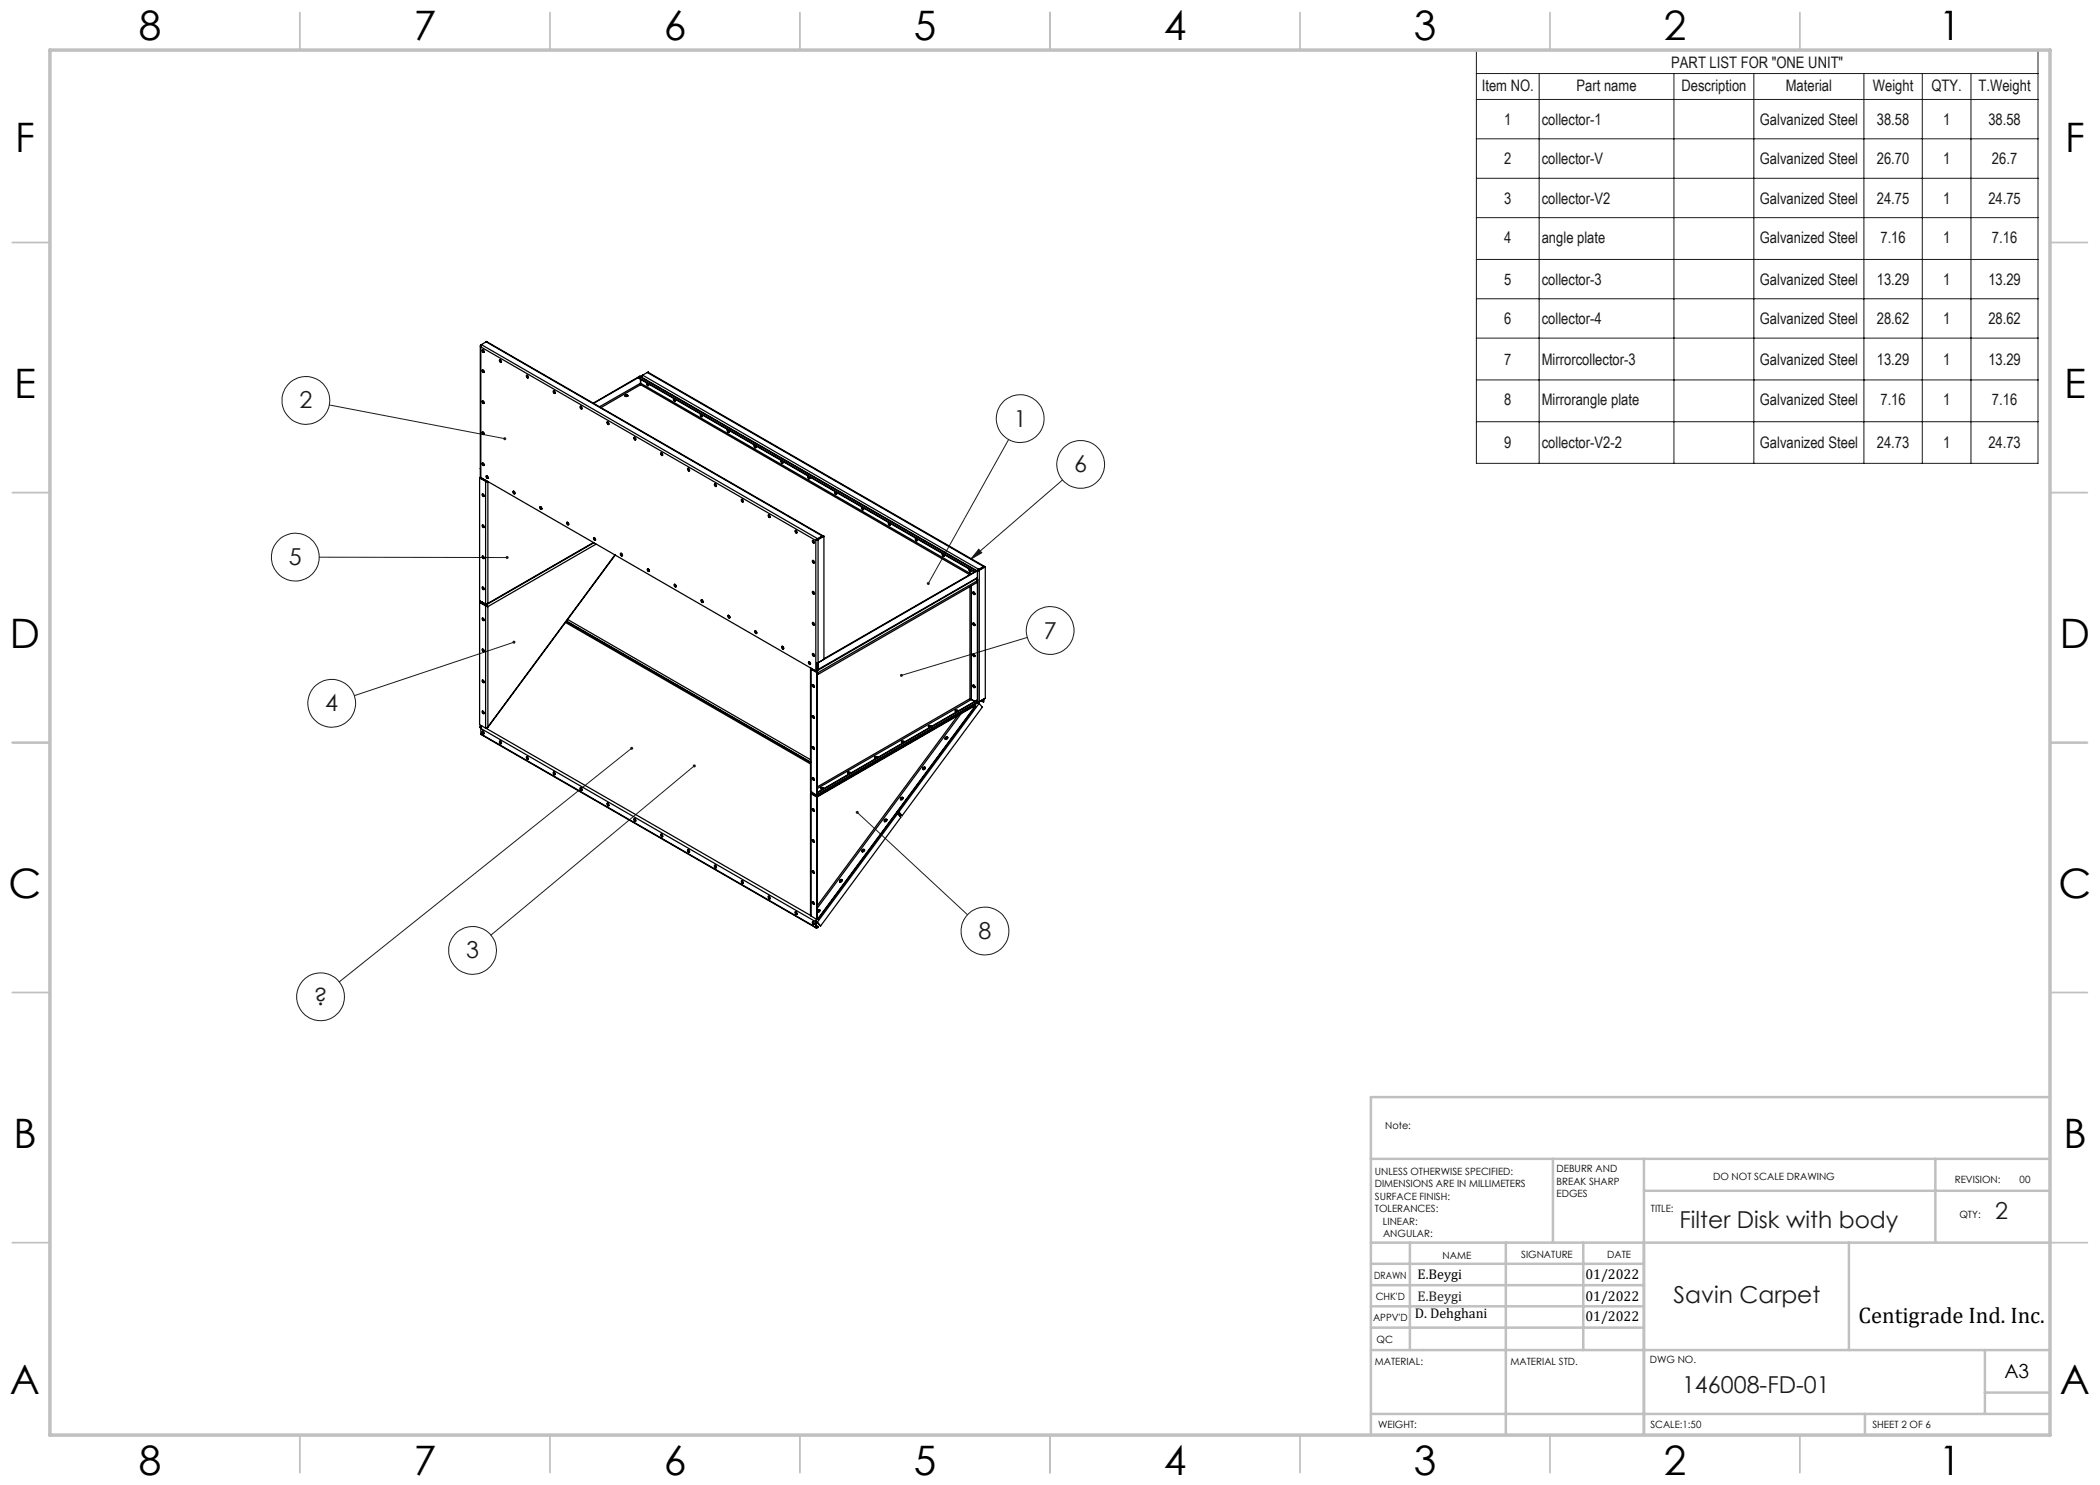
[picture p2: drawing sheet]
<svg xmlns="http://www.w3.org/2000/svg" width="420mm" height="297mm" viewBox="0 0 420 297" stroke-linecap="round" stroke-linejoin="round" font-family="sans-serif">
<g fill="none" stroke="#191924" stroke-width=".2">
<path d="M295.3 10h112.3v82.7h-112.3zM295.3 14.7h112.3M295.3 19.9h112.3M307.8 14.7v78M334.8 14.7v78M350.8 14.7v78M372.8 14.7v78M384.5 14.7v78M394.2 14.7v78M295.3 27.8h112.3M295.3 35.7h112.3M295.3 43.5h112.3"/>
<path d="M295.3 51.9h112.3M295.3 59.8h112.3M295.3 67.6h112.3M295.3 76h112.3M65.9 81l35.1 6.7M201.7 87.9l-16 28.8M212.5 96l-18.3 15.8M295.3 84.3h112.3M63.9 111.4l37.5 .1M195.8 109.9l.6 .7-2.2 1.2zM102.8 128.4l-31.9 10.7M205.5 127.5l-25.2 7.6"/>
<path d="M126.3 149.6l-58.5 46.8M138.9 153.2l-40.7 33.8M171.5 162.5l22 20.4"/>
<circle cx="61.2" cy="80.1" r="4.8"/>
<circle cx="204" cy="83.7" r="4.8"/>
<circle cx="216.1" cy="92.9" r="4.8"/>
<circle cx="59" cy="111.4" r="4.8"/>
<circle cx="210" cy="126.1" r="4.8"/>
<circle cx="66.3" cy="140.7" r="4.8"/>
<circle cx="64.1" cy="199.3" r="4.8"/>
<circle cx="94.5" cy="190.1" r="4.8"/>
<circle cx="197" cy="186.2" r="4.8"/>
</g>
<g fill="none" stroke="#c0c0c0" stroke-width=".35">
<path d="M60 2.5v7.5M110 2.5v7.5M160 2.5v7.5M210 2.5v7.5M260 2.5v7.5M310 2.5v7.5M360 2.5v7.5M2.5 48.5h7.5M410 48.5h7.5M2.5 98.5h7.5M410 98.5h7.5M2.5 148.5h7.5"/>
<path d="M410 148.5h7.5M2.5 198.5h7.5M410 198.5h7.5M2.5 248.5h7.5M410 248.5h7.5M60 287v7.5M110 287v7.5M160 287v7.5M210 287v7.5M260 287v7.5M310 287v7.5M360 287v7.5"/>
</g>
<g fill="none" stroke="#c0c0c0" stroke-width=".5">
<path d="M410 219.4h-135.8v67.4M274.2 231.8h135.8M310.6 231.8v16.7M328.8 231.8v55.2M328.8 238.2h81.2M387.1 231.8v16.7M274.2 248.5h135.8M274.2 257h54.6M274.2 252.8h54.6M282 248.5v21.5M301.2 248.5v38.3M316.7 248.5v21.5"/>
<path d="M369.8 248.5v21.5M274.2 265.5h54.6M274.2 261.3h54.6M274.2 270h135.8M397 270v12.8M397 278.5h13M274.2 282.8h135.8M373 282.8v4.2"/>
</g>
<path d="M10 10h400v277h-400z" fill="none" stroke="#c0c0c0" stroke-width=".7"/>
<path d="M180.1 134.9l-.1 .3 .3-.1-.3 .1a.3 .3 0 0 0 .5 .1 .3 .3 0 0 0 0-.5 .3 .3 0 0 0-.4 .1zM185.5 116.5l-.2 .2 .2 .3 .2-.3-.2 .3a.3 .3 0 0 0 .4-.3 .3 .3 0 0 0-.4-.2zM138.6 153a.31 .31 0 0 0 0 .4 .31 .31 0 0 0 .5 0 .31 .31 0 0 0 0-.4l-.2 .2 .1-.3zM126.1 149.5a.31 .31 0 0 0 0 .4 .31 .31 0 0 0 .4 0 .31 .31 0 0 0 .1-.4l-.3 .1 .3-.1-.2-.1zM102.6 128.2a.31 .31 0 0 0 .1 .5 .31 .31 0 0 0 .4-.4l-.3 .1 .3-.1-.2-.1zM101.3 111.2a.31 .31 0 0 0 0 .6 .31 .31 0 0 0 .4-.3h-.3h.3l-.1-.3zM100.8 87.5a.3 .3 0 0 0 0 .5 .3 .3 0 0 0 .4-.2l-.2-.1h.2a.3 .3 0 0 0-.4-.2zM195.8 109.9l.6 .7-2.2 1.2zM171.3 162.2l.1 .3-.2-.2a.3 .3 0 0 0 .2 .5 .3 .3 0 0 0 .4-.4 .3 .3 0 0 0-.5-.2z" fill="#191924"/>
<g fill="none" stroke="#000" stroke-width=".25">
<path d="M96.1 69.2v26.2l.1 .1M96.2 69l-.1 .2 .1 .2M96.2 69.4v26.1M96.2 69.4l67 38.7M96.2 69h.1M96.3 68.9l-.1 .5M96.3 68.9l67.2 38.8M96.3 68.9l-.1 .1M96.4 74a.24 .24 0 0 1 .4 .1 .24 .24 0 0 1-.2 .4zM96.5 70a.26 .26 0 0 1 .3 .2 .26 .26 0 0 1-.2 .3l-.2-.3zM96.5 70l.1 .3 .2 .1M96.5 73.9l.1 .4 .2 .1"/>
<path d="M97.2 68.4h.2M97.2 68.4l-.9 .5M97.2 68.4l67.3 38.8M97.4 68.4l67.2 38.8M97.4 68.4h.1M99.9 72a.28 .28 0 0 1 .3 .1 .28 .28 0 0 1 0 .4l-.3-.2zM100 72v.2l.3 .3M105.3 75.1h.3a.25 .25 0 0 1 .1 .4 .25 .25 0 0 1-.3 .1 .25 .25 0 0 1-.1-.3zM105.4 75v.3l.3 .3M110.7 78.2a.26 .26 0 0 1 .3 .1 .26 .26 0 0 1-.2 .4l-.2-.3zM110.7 78.1v.3l.3 .2M125 79.1l.2-.1a.24 .24 0 0 1 .3 0 .24 .24 0 0 1 0 .3 .24 .24 0 0 1-.3 0z"/>
<path d="M125 79.2l.2-.1 .4 .1M125 79.2h.6M125.1 79.3h.3M125.2 79.3h.1M127.7 75.5l67.2 38.9M127.7 75.5l67.2 38.8M128 75.3h.1l67.3 38.8M128 75.3l-.3 .2M128 75.3l67.2 38.9M128.1 76.7v.2M128.1 75.3l-9.4 5.4M128.1 75.3h.1"/>
<path d="M128.1 75.8v.9M128.1 75.3l-.1-.1-9.4 5.4M128.1 76.7l-8.2 4.6M128.1 75.9v.8M128.1 76.9l65.8 38M128.1 76.9l-7.9 4.6M128.1 76.7l66.1 38.1M128.3 75.3v.1M128.4 75.1v.4M128.4 75.1h.1M128.5 75l-.1 .5M128.5 75l67.3 38.9"/>
<path d="M128.5 75l-.1 .1M129.5 76.7l.2 .3M129.5 74.5h.1l67.3 38.8M129.5 74.5l-1 .5M129.5 74.5l67.2 38.8M129.5 74.5h.2M129.6 76.7l.1 .2v-.1M129.6 76.7a.24 .24 0 0 1 .2 .3 .24 .24 0 0 1-.4 .1 .24 .24 0 0 1-.1-.3l.1-.2v.3l.3 .2M129.7 77h.1M134.8 79.7a.26 .26 0 0 0-.1 .4 .26 .26 0 0 0 .4 0l-.1-.3M134.8 79.7v.3l.3 .2M134.8 79.8l.3 .3"/>
<path d="M134.9 79.8l.2 .2M95.9 95.6l1.2 .7M95.9 95.6v24.6l1.2 .6M96 95.5l1.2 .7M96 95.5l-.1 .1M96.1 95.5h.1M96.1 95.5v.1M96.2 95.6h.1M96.2 95.5l67 38.7M96.3 95.6l.9 .6M96.3 95.6h.1M96.4 92.7a.24 .24 0 0 1 .4 0 .24 .24 0 0 1-.2 .4z"/>
<path d="M96.4 86.5a.24 .24 0 0 1 .4 0 .24 .24 0 0 1-.2 .4zM96.4 98.8a.27 .27 0 0 1 .4 .2 .27 .27 0 0 1-.1 .3l-.3-.2zM96.5 80.2a.26 .26 0 0 1 .3 .2 .26 .26 0 0 1-.2 .3l-.2-.3zM96.5 98.8v.2l.3 .3M96.5 80.1l.1 .4 .2 .1M96.5 86.4l.1 .3 .2 .2M96.5 92.6l.1 .4 .2 .1M96.5 95.8h.1M97.1 96.3l.5 .1M97.1 96.3v24.5M97.2 96.2l.3 .1M97.2 96.2l-.1 .1"/>
<path d="M97.2 96.1v.1M97.3 95.2a.24 .24 0 0 1 .3 .1 .24 .24 0 0 1-.2 .3l-.2-.3zM97.3 95.1l.1 .4 .2 .1M97.4 95.1l.2 .5M97.4 95.2l.2 .3M97.5 96.3l.1 .1M97.6 96.4v24.3M97.6 96.4h.1M102.6 98.2a.28 .28 0 0 1 .4 .2 .28 .28 0 0 1-.2 .4l-.2-.3zM102.7 98.2l.1 .4 .2 .1M102.7 98.2l.3 .5M102.8 98.3l.2 .3"/>
<path d="M116.1 81.3h.1a.24 .24 0 0 1 .3 .3 .24 .24 0 0 1-.3 .2 .24 .24 0 0 1-.2-.3zM116.1 81.2l.1 .4 .2 .1M121.4 84.4a.28 .28 0 0 1 .3 .2 .28 .28 0 0 1-.1 .3zM121.5 84.3v.2l.3 .3M126.8 87.5a.26 .26 0 0 1 .4 .1 .26 .26 0 0 1-.2 .4l-.2-.3zM126.9 87.5l.1 .4h.1M132.2 90.6l.3 .2a.21 .21 0 0 1-.1 .3 .21 .21 0 0 1-.2-.2zM132.3 90.6v.3l.2 .1M137.5 93.7a.26 .26 0 0 1 .4 .2 .26 .26 0 0 1-.2 .3l-.2-.3zM137.6 93.7l.1 .4 .2 .1M140.2 82.9l.3 .4M140.3 82.9l.2 .2"/>
<path d="M140.4 82.9a.24 .24 0 0 1 .1 .4 .24 .24 0 0 1-.3 .1 .24 .24 0 0 1-.1-.4l.1-.2v.3l.2 .2M142.9 96.8a.26 .26 0 0 1 .4 .1 .26 .26 0 0 1-.2 .4l-.2-.3zM143 96.8l.1 .4 .2 .1M145.5 85.9a.27 .27 0 0 0-.1 .4 .27 .27 0 0 0 .4 0v-.3M145.5 85.9l.1 .4 .2 .1M145.6 86l.2 .4M145.7 86l.1 .3M148.3 99.9a.25 .25 0 0 1 .3 .2 .25 .25 0 0 1-.2 .3zM148.4 99.9v.3l.3 .2M150.9 89a.28 .28 0 0 0-.1 .4 .28 .28 0 0 0 .4 0l-.1-.3M150.9 89v.3l.3 .2M151 89l.2 .5"/>
<path d="M151.1 89.1l.1 .3M156.3 92.1a.26 .26 0 0 0-.1 .4 .26 .26 0 0 0 .4 0l-.1-.3M156.4 92.2l.2 .3M156.6 92.6l-.3-.5 .1 .4 .2 .1M161.7 95.2l.2 .4M161.8 95.3l.2 .3M161.9 95.4l.1 .2a.26 .26 0 0 1-.5 0 .26 .26 0 0 1 .1-.4l.1 .4 .3 .1M161.9 95.6l.1 .1M167 98.3a.28 .28 0 0 0 0 .4 .28 .28 0 0 0 .4 0l-.1-.2M167 98.3v.3l.3 .2M167.1 98.4l.2 .3M167.2 98.4l.1 .3"/>
<path d="M167.3 98.7v.1M96.4 111.2a.27 .27 0 0 1 .4 .2 .27 .27 0 0 1-.1 .3l-.3-.2zM96.5 117.4l.3 .2v.3l-.3-.1zM96.5 105l.3 .3a.2 .2 0 0 1-.2 .2 .2 .2 0 0 1-.2-.3zM96.5 105l.1 .3 .2 .2M96.5 111.2l.1 .3 .2 .2M96.5 117.4l.1 .4 .2 .1M107.9 101.4a.25 .25 0 0 1 .4 .1 .25 .25 0 0 1-.1 .3zM108.1 101.3v.4l.2 .1M108.1 101.3l.3 .5M108.2 101.4l.2 .3M113.4 104.5a.26 .26 0 0 1 .3 .1 .26 .26 0 0 1-.2 .3l-.2-.2z"/>
<path d="M113.4 104.5l.1 .3 .2 .1M113.5 104.5l.2 .4M113.6 104.5l.1 .3M118.7 108.5l-21.1 12.2M118.7 107.6a.28 .28 0 0 1 .3 .1 .28 .28 0 0 1 0 .4l-.3-.3zM118.8 108.5l-21.4 12.4M118.8 107.6l.1 .3 .2 .2M118.9 107.6l.2 .4M119 107.6l.1 .3M119.2 108.8l-21.6 12.5M123 111l-25.4 34.4M123 111l-25.5 34.5"/>
<path d="M124.1 110.7a.25 .25 0 0 1 .3 .1 .25 .25 0 0 1-.1 .4zM124.2 110.7v.3l.3 .2M124.2 110.7l.3 .4M124.3 110.7l.2 .3M129.5 113.8a.25 .25 0 0 1 .3 .1 .25 .25 0 0 1-.2 .4zM129.5 113.8l.1 .3 .3 .2M129.6 113.8l.3 .4M129.7 113.8l.2 .3M134.9 116.9h.2a.25 .25 0 0 1 .2 .4 .25 .25 0 0 1-.3 .1 .25 .25 0 0 1-.2-.3zM135.1 116.9l.1 .3M135.2 117.3l-.3-.4v.2l.3 .3M140.2 120h.3a.25 .25 0 0 1 .2 .4 .25 .25 0 0 1-.4 .1 .25 .25 0 0 1-.1-.3z"/>
<path d="M140.3 119.9v.3l.3 .2M140.4 120l.2 .4M153.6 103a.25 .25 0 0 1 .4 .2 .25 .25 0 0 1-.2 .3zM153.7 103l.1 .3 .2 .2M159 106.1a.25 .25 0 0 1 .4 .1 .25 .25 0 0 1-.2 .4zM159.1 106.1l.1 .3 .2 .2M162.5 118.4a.23 .23 0 0 1 .3 .1 .23 .23 0 0 1-.2 .3zM162.5 112.1a.24 .24 0 0 1 .4 .2 .24 .24 0 0 1-.3 .3l-.1-.3zM162.5 108.1a.26 .26 0 0 1 .4 .2 .26 .26 0 0 1-.2 .3l-.2-.2zM162.6 108.1v.3l.3 .2M162.6 112.1l.1 .4 .2 .1M162.6 118.3l.1 .4 .2 .1"/>
<path d="M163.2 108.1v26.1M163.2 108v.1M163.5 107.9l-.3 .1M163.5 107.7l-.3 .4M163.5 107.8l-.3 .2M163.5 107.7v.1M163.5 107.9h.1M163.6 107.9l-.4 .2M163.6 107.9v25.9M164.1 107.5h.1M164.5 107.2h.2M164.5 107.3h.1"/>
<path d="M164.5 107.2l-1 .5M164.5 107.3l-1 .5M164.5 107.2v.1M164.8 107.2l-1.2 .7M164.8 107.2v24.7l-1.2 .6M164.8 107.2l-1.3 .7M172.4 101.5l.3 .4-.2-.1-.1-.4a.26 .26 0 0 0 0 .4 .26 .26 0 0 0 .3 0l-.1-.2M172.5 101.5l.2 .3M177.8 104.6l.2 .4-.2-.1v-.4a.26 .26 0 0 0-.1 .4 .26 .26 0 0 0 .4 0l-.1-.2M177.9 104.6l.2 .3M183.2 107.7l.2 .4-.2-.2v-.3a.26 .26 0 0 0-.1 .4 .26 .26 0 0 0 .4 .1l-.1-.3M183.3 107.7l.1 .3"/>
<path d="M188.6 110.8l.2 .4M188.7 110.8l.1 .3M188.7 110.9l.1 .2a.26 .26 0 0 1-.4 .1 .26 .26 0 0 1 .1-.4l.3 .4M194 113.9l.2 .4M194 117.3v22.4M194.1 113.9l.1 .3M194.1 114l.1 .2a.25 .25 0 0 1-.4 0 .25 .25 0 0 1 .1-.4l.1 .4 .2 .1M194.3 117.2v22.7M194.6 118.4h.2l.2 .3a.26 .26 0 0 1-.4 .1 .26 .26 0 0 1 0-.4zM194.7 118.4v.3l.2 .2M194.7 118.4l.3 .4M194.8 118.5l.2 .2"/>
<path d="M194.9 114.3v.1M195.2 114.2l-.3 .1M195.2 114.2h.1M195.3 114.1l-.1 .1M195.4 114.1l-30.6 17.7M195.4 114.1l.1 .1M195.4 116h.1M195.4 115.6v.3M195.4 116.5l-31.9 18.4M195.5 115.5l-31.8 18.5M195.5 114.2v1.3M195.5 116v24.6"/>
<path d="M195.5 114.2l-31.8 18.3v1.4M195.5 115.5l-31.8 18.4M195.5 114.1v.1M195.5 116l-.3-.2 .2 .4-31.9 18.4M195.5 116h.1M195.8 113.9l-.4 .3M195.8 113.9l-.3 .2M195.8 113.9h.1M195.8 114l-.3 .1M195.8 114h.1M195.9 114l-.4 .2M195.9 114v26.3"/>
<path d="M196.4 113.6h.1M196.7 113.3h.2M196.7 113.4h.1M196.7 113.3l-.9 .6M196.7 113.4l-.9 .5M196.7 113.3v.1M197.1 113.4l-.1-.1-1.2 .7M197.1 113.4l-1.2 .6M197.1 113.4v26.3l-1.2 .6M95.9 120.5v24.5l1.2 .6M95.9 120.5l1.3 .6M95.9 120.5l1.2 .7"/>
<path d="M96 120.3l1.2 .8M96 120.3l1.2 .7M96.1 120.3h-.1M96.3 120.3h.1M96.3 120.3l.9 .6M96.4 136h.3l.1 .3a.16 .16 0 0 1 0 .2 .16 .16 0 0 1-.2 0zM96.4 123.6l.4 .2v.3l-.4-.2zM96.4 129.8h.3l.1 .3a.16 .16 0 0 1 0 .2 .16 .16 0 0 1-.2-.1zM96.5 123.6l.1 .4 .2 .1M96.5 129.8l.1 .4 .2 .1M96.5 136l.1 .4 .2 .1M97.1 121.2l.5 .1"/>
<path d="M97.1 121.2v24.4M97.2 121.1l.3 .1M97.2 121.1l-.1 .1M97.2 121l.4 .3M97.2 120.8v.1M97.2 121v.1M97.3 120.9l-.1 .1M97.5 121.2l.1 .1M97.6 120.7l-.5 .1M97.6 120.7l-.2 .2h-.2M97.6 121.3v24.1M113.1 124.5l49 28.3"/>
<path d="M113.2 124.3l48.9 28.2M113.3 124.2l48.8 28.2M113.5 123.9l48.6 28M113.7 124.6l.4 .1M119.1 127.7l.3 .1M124.5 130.8l.3 .1M129.9 133.9l.3 .2M135.2 137l.3 .2M140.4 120l.2 .3M145.6 123.2a.24 .24 0 0 1 .3 0 .24 .24 0 0 1-.1 .4zM145.7 123l.1 .5h.2M145.7 123.1l.3 .4"/>
<path d="M145.8 123.1l.2 .3M151 126.2l.3 .1v.4l-.3-.2zM151.1 126.1v.4l.2 .1M151.1 126.2l.2 .4M151.2 126.2l.1 .3M156.3 129.3a.26 .26 0 0 1 .4 .1 .26 .26 0 0 1-.2 .4zM156.4 129.3l.1 .3 .2 .1M156.5 129.3l.2 .4M156.6 129.3l.1 .3M161.7 132.5a.24 .24 0 0 1 .4 0 .24 .24 0 0 1-.2 .4zM161.8 132.4l.1 .3 .2 .2M161.9 132.4l.2 .4"/>
<path d="M161.9 132.4l.2 .3M162.1 133.8v24.5l.1 .1M162.2 133.7h-.1l.1 .1M162.2 133.6v.1M162.2 133.8v24.6M162.2 133.8l1.2 .7M162.2 133.7l.1 .1M162.3 133.8h.1M162.3 133.8h-.1M162.3 133.8l1.2 .7M162.3 133.7v.1M162.3 133.7l1 .6"/>
<path d="M162.5 130.7a.25 .25 0 0 1 .3 .2 .25 .25 0 0 1-.1 .3zM162.5 124.5a.26 .26 0 0 1 .3 .2 .26 .26 0 0 1-.1 .3zM162.5 136.9a.26 .26 0 0 1 .4 .2 .26 .26 0 0 1-.2 .3l-.2-.3zM162.6 136.9l.1 .4 .2 .1M162.6 124.5l.1 .4 .2 .1M162.6 130.7v.3l.3 .2M163.2 134.2h.1M163.3 134.3l.1 .1M163.3 134.2v.1M163.3 134.2l.2 .4M163.4 133.9v.1M163.4 134.5v24.6"/>
<path d="M163.4 132.7v.1M163.4 133.8v.1M163.4 133.9v.1l.1-.1M163.4 132.8v1.1M163.5 132.6l-.1 .2M163.5 134.5v24.5l-.1 .1M163.5 134.5h-.1M163.5 134.9h.1M163.5 134.6h.1M163.5 133.8h.1M163.5 132.7v1.1M163.5 132.7l-.1 .1"/>
<path d="M163.5 133.8l-.1 .1M163.5 133.8v.1M163.6 132.6l-.1 .1M163.6 133.8l.1 .1M163.6 132.5l-.3 .1v1.6M163.6 134l-.3 .2M163.7 133.9v.1l-.2-.1M194 139.7l.3 .2M194 139.7l-30.5 17.7M194.3 139.9l.6 .4M194.3 139.9l.7 .4M194.3 139.9l-30.8 17.8"/>
<path d="M194.6 137l.2 .1 .2 .3a.26 .26 0 0 1-.4 0 .26 .26 0 0 1 0-.4zM194.6 130.8h.2l.2 .4a.26 .26 0 0 1-.4 0 .26 .26 0 0 1 0-.4zM194.6 124.6h.2l.2 .4a.26 .26 0 0 1-.4 0 .26 .26 0 0 1 0-.4zM194.7 124.6v.4l.2 .1M194.7 130.8v.4l.2 .1M194.7 137v.4l.2 .1M194.7 137l.3 .4M194.7 130.8l.3 .4M194.7 124.6l.3 .4M194.8 124.7l.2 .2M194.8 130.9l.2 .2M194.8 137.1l.2 .2"/>
<path d="M196.5 140h.2M196.5 140l-.9 .5M196.5 139.9v.1M196.7 139.8v.2M196.7 139.8h.1M196.7 139.8l-.9 .6M96 145.5h.1M96 145.5l.1 .1M96 145.5l.2 .2M96.1 145.5l.2-.3-.1 .3M96.1 145.5h.1M96.1 145.6h.1"/>
<path d="M96.1 145.5v.1M96.2 145.5v.2M96.2 146.8l67 38.8M96.2 145.5l-.1 .1M96.2 145.7l67 38.7M96.2 145.5h.1M96.2 145.7v1.1M96.2 146.8l67 38.7M96.2 145.1l-.2 .3M96.5 142.2l.3 .4a.26 .26 0 0 1-.4 0 .26 .26 0 0 1 0-.4zM96.5 146.3a.26 .26 0 0 1 .3 .1 .26 .26 0 0 1-.2 .4l-.2-.3zM96.5 142.2l.1 .4 .2 .1"/>
<path d="M96.5 146.2l.1 .4 .2 .1-.1-.1M97.2 145.6l65 37.5M97.6 145.4l-.5 .2M97.6 145.4l-.2 .2h-.2M99.9 148.3a.28 .28 0 0 1 .4 .1 .28 .28 0 0 1-.1 .4l-.3-.3zM100 148.2v.2l.3 .3-.2-.1M105.3 151.3l.3 .1 .1 .3a.18 .18 0 0 1-.2 .2 .18 .18 0 0 1-.2-.2zM105.4 151.3l.1 .4 .2 .1-.2-.1M110.7 154.4a.26 .26 0 0 1 .3 .2 .26 .26 0 0 1-.2 .3l-.2-.2zM110.7 154.4l.1 .4 .2 .1-.2-.1M116.1 157.5l.1 .1a.24 .24 0 0 1 .3 .2 .24 .24 0 0 1-.3 .3 .24 .24 0 0 1-.2-.3zM116.1 157.5l.1 .4 .2 .1-.2-.1"/>
<path d="M140.6 140.1l.3 .2M146 143.2l.3 .2M151.3 146.3l.4 .2M156.7 149.4l.3 .2M162.1 152.5h.1M162.1 158.7v24.2l.1 .3M162.2 158.6h-.1l.1 .1M162.2 158.7l1.2 .7M162.2 158.7v24.5M162.2 158.6l.1 .1M162.2 158.4l1.2 .7M162.3 158.7h.1"/>
<path d="M162.3 158.5h-.1M162.3 158.7l1.2 .7h-.1M162.3 158.7h-.1M162.3 158.5l-.1 .1M162.3 158.6v.1M162.3 158.5h.1M162.3 158.5v.2M162.3 158.5l1.2 .7M162.3 158.5l1 .5M162.4 158.5h-.1M162.5 149.4a.24 .24 0 0 1 .3 .1 .24 .24 0 0 1-.1 .3zM162.5 143.2a.24 .24 0 0 1 .3 .1 .24 .24 0 0 1-.1 .3z"/>
<path d="M162.5 155.6a.25 .25 0 0 1 .3 .1 .25 .25 0 0 1-.1 .3zM162.6 143.1l.1 .4 .2 .1M162.6 149.3l.1 .4 .2 .1M162.6 155.5v.4l.3 .1M163.3 159h.1M163.4 159.4v24.5M163.5 158.9l31.9-18.5v.2zM163.5 158.5l31.9-18.4-31.9 18.4M163.5 158.5h.1M163.5 158.9h.1M163.5 159.2v24.6M164.2 157.7l.1-.1 .4 .1a.29 .29 0 0 0-.2-.2 .29 .29 0 0 0-.3 .3h.3"/>
<path d="M164.2 157.8h.5M164.6 157.8h-.3M169.5 154.6l.2-.1 .4 .1M169.6 154.7h.5M170 154.7h-.3M170.1 154.6a.29 .29 0 0 0-.3-.2 .29 .29 0 0 0-.2 .3l.3 .1M174.9 151.5l.2-.1 .4 .1a.27 .27 0 0 0-.3-.2 .27 .27 0 0 0-.2 .3l.3 .1M174.9 151.5h.5M175.3 151.6h-.3M180.3 148.4l.1-.1 .5 .1-.2-.2-.4 .2 .4 .2M180.3 148.4h.5M180.4 148.5h.3"/>
<path d="M180.6 159.5l-.3 .1-.2 .3M180.6 159.6h-.3l-.1 .3M180.6 159.6l-.3 .1-.1 .2M184.6 153.9l.1-.3 .4-.1-.3 .1-.1 .3M185.1 153.5l-.4 .1-.1 .3M185.7 145.3l.1-.1 .5 .1a.26 .26 0 0 0-.3-.2 .26 .26 0 0 0-.2 .3h.2M185.8 145.4h.3M186.2 145.3l-.5 .1M189.5 147.5l-.4 .1v.2M189.5 147.5h-.3l-.1 .4M189.5 147.5l-.2 .1-.2 .3M191 142.2l.2-.1 .4 .1a.27 .27 0 0 0-.3-.2 .27 .27 0 0 0-.2 .3h.3"/>
<path d="M191.2 142.3h.3M191.6 142.2l-.5 .1M191.6 143.1l-28.1 38M192.2 142.8l-28.7 38.8M194.9 140.9l.2 .1M195.1 141l-31.6 18.3-1.2-.7M195.1 141l-31.6 18.2M195.1 141.1h.1M195.1 141.1l-31.6 42.7M195.2 140.7h.1M195.2 140.7l-.2 .3M195.3 140.6l-.1 .1"/>
<path d="M195.4 140.5l.1 .1M195.5 140.3h.4M195.5 140.4h.3M195.6 140.4l.2 .3M195.8 140.3v.1M195.8 140.7l-16 21.7M195.8 140.7l.7 .7-16.1 21.8M196.2 140.2l.5 .2M196.7 140v.4M196.7 140h.1M121.4 160.7a.26 .26 0 0 1 .4 .1 .26 .26 0 0 1-.2 .3l-.2-.2zM121.5 160.6l.1 .4 .2 .1-.2-.1"/>
<path d="M126.8 163.8a.26 .26 0 0 1 .4 .1 .26 .26 0 0 1-.2 .3l-.2-.2zM126.9 163.7l.1 .4 .1 .1-.1-.1M132.2 166.9a.26 .26 0 0 1 .3 .1 .26 .26 0 0 1-.2 .4l-.1-.3zM132.3 166.8v.4l.2 .1-.2-.1M137.6 169.9l.2 .1a.24 .24 0 0 1 .2 .3 .24 .24 0 0 1-.3 .2 .24 .24 0 0 1-.2-.3zM137.6 169.9l.1 .4 .2 .1-.2-.1M142.9 173.1a.25 .25 0 0 1 .4 .1 .25 .25 0 0 1-.2 .3zM143 173l.1 .4 .2 .1-.2-.1M148.3 176.2a.25 .25 0 0 1 .3 .1 .25 .25 0 0 1-.2 .4zM148.4 176.1v.4l.3 .1-.3-.1M153.6 179.3a.28 .28 0 0 1 .4 .1 .28 .28 0 0 1-.1 .4zM153.7 179.2l.1 .4 .2 .1-.2-.1"/>
<path d="M162.5 174.2a.27 .27 0 0 1 .3 .1 .27 .27 0 0 1-.1 .4l-.2-.4zM162.5 161.8a.25 .25 0 0 1 .3 .1 .25 .25 0 0 1-.1 .3zM162.5 168a.25 .25 0 0 1 .3 .1 .25 .25 0 0 1-.1 .3zM162.6 161.7v.4l.3 .1M162.6 167.9v.4l.3 .1M162.6 174.1v.4l.3 .1M168 176.4l.1-.4h.4l-.4 .1-.1 .3M168.4 176h-.3l-.1 .4M172.9 169.9l-.4 .1-.1 .4M172.9 170h-.3l-.1 .4M172.9 170l-.3 .1-.1 .3M177.3 163.9h-.3l-.1 .4"/>
<path d="M177.4 163.9l-.3 .1-.2 .3M177.4 164l-.3 .1-.1 .2M179.3 162.6l.2 .1M179.3 162.6h.1M179.4 162.6h.1M179.4 162.7h.1M179.4 162.6l.1 .1M179.5 162.5h.1M179.5 162.4l.1 .1M179.5 162.3l.1 .2M179.5 162.5l-.1 .1M179.5 162.5l.5 .7"/>
<path d="M179.5 162.7l-16 21.7M179.5 162.7l.7 .8-16.1 21.7M179.6 162.2v.1M179.6 162.5l.5 .6M179.6 162.2l.1 .1M179.6 162.2l.2 .2M179.6 162.3v.2M179.6 162.3l.6 .7M179.7 162.3l.1 .1M179.7 162.3l.7 .9M179.8 162.4l.6 .8M179.8 162.9l.3 .2"/>
<path d="M179.8 162.6l.2 .1M180 163.2l.1 .1M180 163.2h.1M180.1 163.1h.2M180.2 163h.1M180.2 163l-.1 .1M159 182.3a.27 .27 0 0 1 .4 .2 .27 .27 0 0 1-.2 .3l-.2-.2zM159.1 182.3l.1 .4 .2 .1-.2-.1M162.2 183.2l1.2 .7M162.5 184.5a.23 .23 0 0 1 .3 0 .23 .23 0 0 1-.2 .4zM162.5 180.4a.27 .27 0 0 1 .3 .1 .27 .27 0 0 1-.1 .4l-.2-.4zM162.6 180.3v.3l.3 .2"/>
<path d="M162.6 184.4v.3l.3 .2-.3-.2M163.1 184.1l.4 .3M163.1 184.1l.1 .1M163.2 184.2l.2 .2M163.2 184.2v.2M163.2 185.5l.2 .1M163.2 184.4v1.1M163.2 185.4l.2 .1M163.2 184.3v1.1M163.2 184.3v.1M163.2 185.4v.1M163.2 185.1l.5 .2"/>
<path d="M163.3 183.9l-.2 .2M163.4 185.5v.1M163.4 184.4l.7 .8M163.4 184.4h.1M163.5 182.1a.28 .28 0 0 1 .4-.1 .28 .28 0 0 1 .1 .4 .28 .28 0 0 1-.5 0M163.5 182.3v.1M163.5 183.8l-.1 .1M163.5 183.8h.1M163.5 184.4l.6 .8M163.5 182.4l.1-.3 .4-.1-.3 .1-.2 .3M163.7 185.3l-.3 .2M163.7 185.3l-.3 .3"/>
<path d="M164 182.1h-.3l-.1 .3"/>
<circle cx="180.3" cy="159.7" r=".28"/>
<circle cx="184.8" cy="153.7" r=".27"/>
<circle cx="189.3" cy="147.7" r=".28"/>
<circle cx="168.2" cy="176.2" r=".28"/>
<circle cx="172.6" cy="170.1" r=".27"/>
<circle cx="177.1" cy="164.1" r=".28"/>
</g>
<g font-size="8.1">
<text x="27.8" y="8">8</text>
<text x="82.8" y="8">7</text>
<text x="132.8" y="8">6</text>
<text x="182.8" y="8">5</text>
<text x="232.8" y="8">4</text>
<text x="282.8" y="8">3</text>
<text x="332.8" y="8">2</text>
<text x="387.8" y="8">1</text>
<text x="3" y="30.4">F</text>
<text x="413" y="30.4">F</text>
<text x="2.8" y="79.6">E</text>
<text x="412.8" y="79.6">E</text>
<text x="2" y="129.6">D</text>
<text x="412" y="129.6">D</text>
<text x="1.7" y="179.6">C</text>
<text x="411.7" y="179.6">C</text>
<text x="2.7" y="229.6">B</text>
<text x="412.7" y="229.6">B</text>
<text x="2" y="278.9">A</text>
<text x="412" y="278.9">A</text>
<text x="27.8" y="295">8</text>
<text x="82.8" y="295">7</text>
<text x="132.8" y="295">6</text>
<text x="182.8" y="295">5</text>
<text x="232.8" y="295">4</text>
<text x="282.8" y="295">3</text>
<text x="332.8" y="295">2</text>
<text x="387.8" y="295">1</text>
</g>
<g font-size="4.7" fill="#191924">
<text x="59.9" y="81.7">2</text>
<text x="202.8" y="85.3">1</text>
<text x="214.9" y="94.5">6</text>
<text x="57.8" y="113">5</text>
<text x="208.8" y="127.7">7</text>
<text x="65.1" y="142.3">4</text>
<text x="93.2" y="191.7">3</text>
<text x="195.7" y="187.8">8</text>
<text x="62.8" y="201">?</text>
<text x="335.9" y="245.6">Filter Disk with body</text>
<text x="399" y="243.7">2</text>
<text x="334.7" y="260.5">Savin Carpet</text>
<text x="336.4" y="278.5">146008-FD-01</text>
</g>
<text font-size="4.5" x="371.7" y="264.6">Centigrade Ind. Inc.</text>
<text font-size="3.9" x="400.9" y="275.5">A3</text>
<g font-size="3.2" fill="#191924">
<text x="334.3" y="13.5">PART LIST FOR &quot;ONE UNIT&quot;</text>
<text x="296.4" y="18.2">Item NO.</text>
<text x="315.3" y="18.2">Part name</text>
<text x="336.3" y="18.2">Description</text>
<text x="357.2" y="18.2">Material</text>
<text x="374.6" y="18.2">Weight</text>
<text x="386.3" y="18.2">QTY.</text>
<text x="395.7" y="18.2">T.Weight</text>
<text x="300.8" y="25">1</text>
<text x="308.4" y="25">collector-1</text>
<text x="352" y="25">Galvanized Steel</text>
<text x="375.4" y="25">38.58</text>
<text x="388.6" y="25">1</text>
<text x="397.7" y="25">38.58</text>
<text x="300.8" y="32.9">2</text>
<text x="308.4" y="32.9">collector-V</text>
<text x="352" y="32.9">Galvanized Steel</text>
<text x="375.4" y="32.9">26.70</text>
<text x="388.6" y="32.9">1</text>
<text x="398.4" y="32.9">26.7</text>
<text x="300.8" y="40.7">3</text>
<text x="308.4" y="40.7">collector-V2</text>
<text x="352" y="40.7">Galvanized Steel</text>
<text x="375.4" y="40.7">24.75</text>
<text x="388.6" y="40.7">1</text>
<text x="397.7" y="40.7">24.75</text>
<text x="300.8" y="48.6">4</text>
<text x="308.4" y="48.6">angle plate</text>
<text x="352" y="48.6">Galvanized Steel</text>
<text x="376.1" y="48.6">7.16</text>
<text x="388.6" y="48.6">1</text>
<text x="398.4" y="48.6">7.16</text>
<text x="300.8" y="57">5</text>
<text x="308.4" y="57">collector-3</text>
<text x="352" y="57">Galvanized Steel</text>
<text x="375.4" y="57">13.29</text>
<text x="388.6" y="57">1</text>
<text x="397.7" y="57">13.29</text>
<text x="300.8" y="64.8">6</text>
<text x="308.4" y="64.8">collector-4</text>
<text x="352" y="64.8">Galvanized Steel</text>
<text x="375.4" y="64.8">28.62</text>
<text x="388.6" y="64.8">1</text>
<text x="397.7" y="64.8">28.62</text>
<text x="300.8" y="73">7</text>
<text x="308.4" y="73">Mirrorcollector-3</text>
<text x="352" y="73">Galvanized Steel</text>
<text x="375.4" y="73">13.29</text>
<text x="388.6" y="73">1</text>
<text x="397.7" y="73">13.29</text>
<text x="300.8" y="81">8</text>
<text x="308.4" y="81">Mirrorangle plate</text>
<text x="352" y="81">Galvanized Steel</text>
<text x="376.1" y="81">7.16</text>
<text x="388.6" y="81">1</text>
<text x="398.4" y="81">7.16</text>
<text x="300.8" y="89.7">9</text>
<text x="308.4" y="89.7">collector-V2-2</text>
<text x="352" y="89.7">Galvanized Steel</text>
<text x="375.4" y="89.7">24.73</text>
<text x="388.6" y="89.7">1</text>
<text x="397.7" y="89.7">24.73</text>
</g>
<g font-size="2.8">
<text x="283.5" y="255.9">E.Beygi</text>
<text x="317.1" y="255.9">01/2022</text>
<text x="282.9" y="263.6">D. Dehghani</text>
<text x="317.1" y="260.1">01/2022</text>
<text x="317.1" y="264.2">01/2022</text>
</g>
<text font-size="2.8" fill="#191924" x="283.5" y="260.1">E.Beygi</text>
<g font-size="2">
<text x="277" y="225.8">Note:</text>
<text x="275" y="234.9">UNLESS OTHERWISE SPECIFIED:</text>
<text x="275" y="237.4">DIMENSIONS ARE IN MILLIMETERS</text>
<text x="275" y="239.9">SURFACE FINISH:</text>
<text x="311.3" y="234.5">DEBURR AND</text>
<text x="311.3" y="237">BREAK SHARP</text>
<text x="311.3" y="239.5">EDGES</text>
<text x="342.6" y="236">DO NOT SCALE DRAWING</text>
<text x="391" y="236.6">REVISION:</text>
<text x="403.9" y="236.6">00</text>
<text x="275" y="242.4">TOLERANCES:</text>
<text x="276.6" y="244.9">LINEAR:</text>
<text x="330.2" y="242.4">TITLE:</text>
<text x="391.9" y="243.7">QTY:</text>
<text x="276.6" y="247.4">ANGULAR:</text>
<text x="288.5" y="251.7">NAME</text>
<text x="304.2" y="251.7">SIGNATURE</text>
<text x="321.4" y="251.7">DATE</text>
<text x="274.8" y="255.9">DRAWN</text>
<text x="275.1" y="260.1">CHK'D</text>
<text x="274.6" y="264.2">APPV'D</text>
<text x="275.3" y="268.5">QC</text>
<text x="275" y="273">MATERIAL:</text>
<text x="302.1" y="273">MATERIAL STD.</text>
<text x="330" y="272.5">DWG NO.</text>
<text x="275.6" y="285.6">WEIGHT:</text>
<text x="330.1" y="285.6">SCALE:1:50</text>
<text x="374.5" y="285.6">SHEET 2 OF 6</text>
</g>
</svg>
